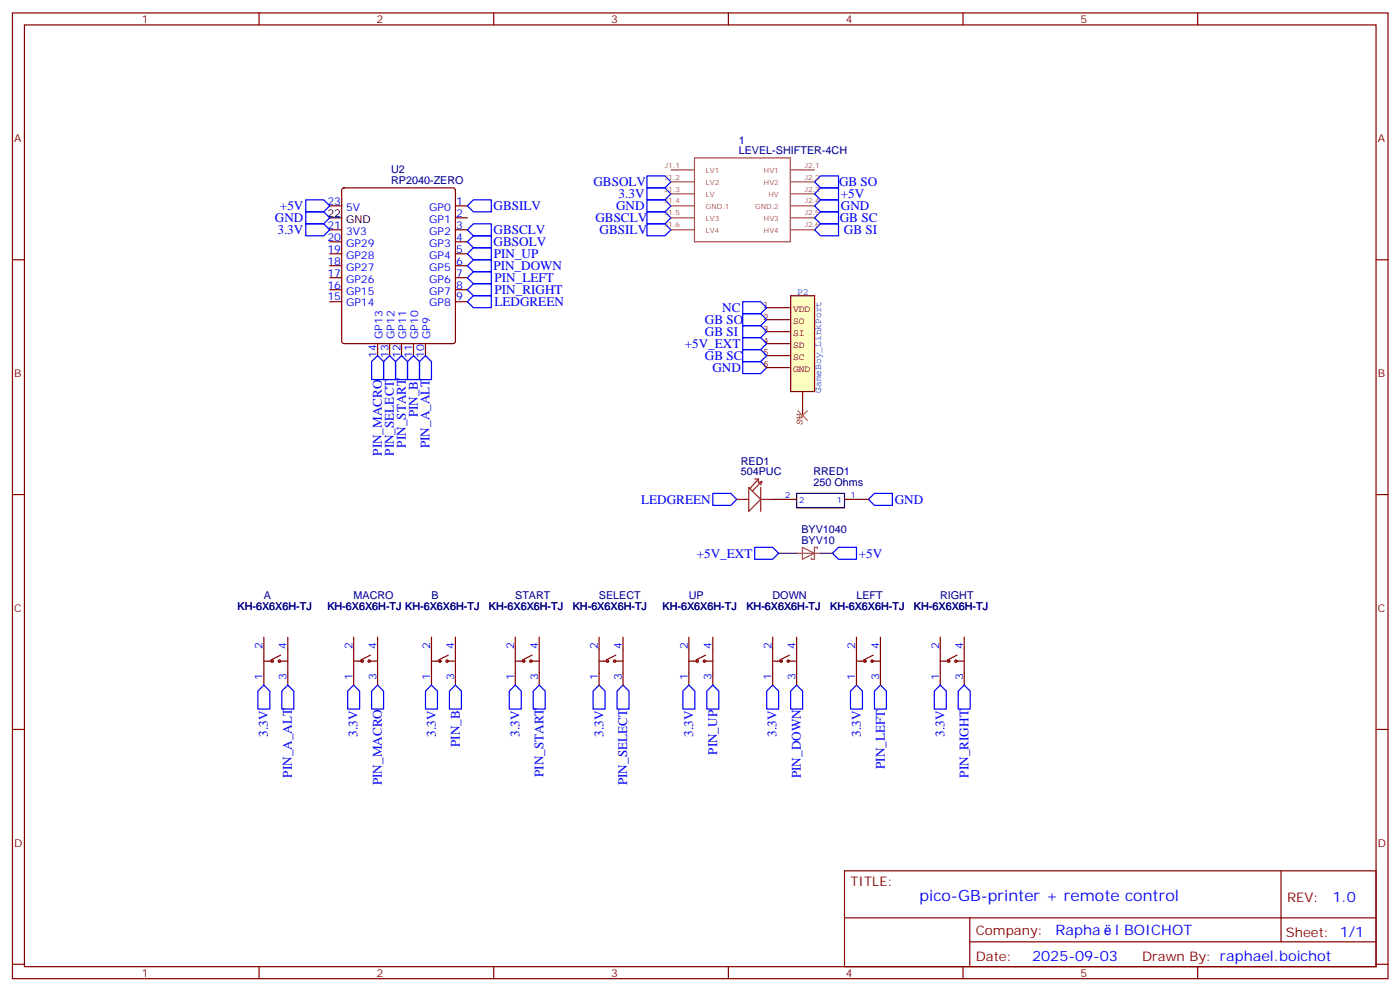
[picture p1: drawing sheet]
<svg xmlns="http://www.w3.org/2000/svg" width="413mm" height="292mm" viewBox="0 0 413 292" stroke-linecap="round" stroke-linejoin="round" font-family="sans-serif">
<g fill="none" stroke="#870000" stroke-width=".35">
<path d="M3.7 3.8h405.3v284.3h-405.3zM7.2 7.3h398.3v277.3h-398.3zM76.3 3.8v3.5M145.5 3.8v3.5M214.6 3.8v3.5M283.8 3.8v3.5M352.9 3.8v3.5M100.9 55.5l.5-.2h32.1l.5 .2 .2 .5v44.5l-.2 .5-.5 .2h-32.1l-.5-.3-.2-.4v-44.5zM3.7 76.5h3.5M97.2 60.6h3.5M97.2 67.7h3.5M97.2 71.2h3.5"/>
<path d="M97.2 74.7h3.5M97.2 78.2h3.5M134.2 60.6h3.5M134.2 64.1h3.5M134.2 67.7h3.5M134.2 71.2h3.5M134.2 74.7h3.5M134.2 78.2h3.5M405.5 76.5h3.5M97.2 81.8h3.5M97.2 85.3h3.5M97.2 88.8h3.5"/>
<path d="M134.2 81.8h3.5M134.2 85.3h3.5M134.2 88.8h3.5M111.3 101.2v3.5M114.8 101.2v3.5M118.3 101.2v3.5M121.8 101.2v3.5M125.4 101.2v3.5M3.7 145.6h3.5M405.5 145.6h3.5M77.8 187.6v14.1M77.8 194.7h2.4"/>
<path d="M82.3 194.7h2.5M82.7 192.9l-2.8 1.4M84.8 187.6v14.1M3.7 214.8h3.5M405.5 214.8h3.5M248.8 256.4h156.7v28.2h-156.7zM377.5 256.4v20.9M248.9 270.2h156.5M285.8 277.3h119.6M285.8 270.2v14.2M3.7 283.9h3.5M76.3 284.6v3.5"/>
<path d="M145.5 284.6v3.5M214.6 284.6v3.5M283.8 284.6v3.5M352.9 284.6v3.5M405.5 283.9h3.5"/>
<circle cx="80.2" cy="194.7" r=".35"/>
<circle cx="82.3" cy="194.7" r=".35"/>
</g>
<path d="M97.2 64.1h3.5" fill="none" stroke="#000" stroke-width=".35"/>
<path d="M190.6 51.8h5.3l1.8 1.8-1.8 1.7h-5.3zM190.6 55.3h5.3l1.8 1.8-1.8 1.7h-5.3zM240 53.6l1.8-1.8h5.3v3.5h-5.3zM240 57.1l1.8-1.8h5.3v3.5h-5.3zM190.6 62.4h5.3l1.8 1.7-1.8 1.8h-5.3zM190.6 65.9h5.3l1.8 1.8-1.8 1.7h-5.3zM240 67.7l1.8-1.8h5.3v3.5h-5.3zM240 64.1l1.8-1.7h5.3v3.5h-5.3zM218.9 106.5h5.3l1.7 1.7-1.7 1.8h-5.3zM77.8 201.7l1.7 1.8v5.3h-3.5v-5.3zM84.8 201.7l1.8 1.8v5.3h-3.6v-5.3z" fill="none" stroke="#00f" stroke-width=".35"/>
<path d="M233 87.1h7v28.2h-7z" fill="#ffffc2" stroke="#850000" stroke-width=".35"/>
<path d="M225.9 90.6h7.1M225.9 94.1h7.1M225.9 97.6h7.1M225.9 101.2h7.1M225.9 104.7h7.1M225.9 108.2h7.1M236.5 115.3v7" fill="none" stroke="#850000" stroke-width=".35"/>
<g fill="none" stroke="#00f" stroke-width=".35">
<path d="M90.1 58.8h5.3l1.8 1.8-1.8 1.8h-5.3zM190.6 58.8h5.3l1.8 1.8-1.8 1.8h-5.3zM90.1 62.4h5.3l1.8 1.7-1.8 1.8h-5.3zM90.1 65.9h5.3l1.8 1.8-1.8 1.7h-5.3zM137.7 71.2l1.8-1.8h5.3v3.6h-5.3zM137.7 67.7l1.8-1.8h5.3v3.5h-5.3zM137.7 60.6l1.8-1.8h5.3v3.6h-5.3zM137.7 74.7l1.8-1.7h5.3v3.5h-5.3zM137.7 78.2l1.8-1.7h5.3v3.5h-5.3zM240 60.6l1.8-1.8h5.3v3.6h-5.3zM137.7 88.8l1.8-1.7h5.3v3.5h-5.3zM137.7 81.8l1.8-1.8h5.3v3.5h-5.3z"/>
<path d="M137.7 85.3l1.8-1.8h5.3v3.6h-5.3zM218.9 92.4h5.3l1.7 1.7-1.7 1.8h-5.3zM218.9 95.9h5.3l1.7 1.7-1.7 1.8h-5.3zM218.9 88.8h5.3l1.7 1.8-1.7 1.8h-5.3zM218.9 99.4h5.3l1.7 1.8-1.7 1.7h-5.3zM111.3 104.7l1.7 1.8v5.3h-3.5v-5.3zM114.8 104.7l1.8 1.8v5.3h-3.6v-5.3zM118.3 104.7l1.8 1.8v5.3h-3.5v-5.3zM121.8 104.7l1.8 1.8v5.3h-3.5v-5.3zM125.4 104.7l1.7 1.8v5.3h-3.5v-5.3zM218.9 102.9h5.3l1.7 1.8-1.7 1.8h-5.3zM210 145.3h5.3l1.8 1.7-1.8 1.8h-5.3z"/>
<path d="M255.9 147l1.8-1.7h5.3v3.5h-5.3zM222.4 161.1h5.3l1.7 1.8-1.7 1.8h-5.3zM245.3 162.9l1.8-1.8h5.3v3.6h-5.3zM104.2 201.7l1.8 1.8v5.3h-3.6v-5.3zM111.3 201.7l1.7 1.8v5.3h-3.5v-5.3zM127.1 201.7l1.8 1.8v5.3h-3.5v-5.3zM134.2 201.7l1.8 1.8v5.3h-3.6v-5.3zM151.8 201.7l1.8 1.8v5.3h-3.5v-5.3zM158.9 201.7l1.8 1.8v5.3h-3.6v-5.3zM176.5 201.7l1.8 1.8v5.3h-3.5v-5.3zM183.6 201.7l1.7 1.8v5.3h-3.5v-5.3zM203 201.7l1.8 1.8v5.3h-3.6v-5.3z"/>
<path d="M210 201.7l1.8 1.8v5.3h-3.5v-5.3zM227.7 201.7l1.7 1.8v5.3h-3.5v-5.3zM234.7 201.7l1.8 1.8v5.3h-3.5v-5.3zM250.6 203.5l1.8-1.8 1.7 1.8v5.3h-3.5zM257.7 203.5l1.7-1.8 1.8 1.8v5.3h-3.5zM275.3 203.5l1.8-1.8 1.7 1.8v5.3h-3.5zM282.4 203.5l1.7-1.8 1.8 1.8v5.3h-3.5z"/>
</g>
<path d="M235.1 120.9l2.8 2.9M237.9 120.9l-2.8 2.9" fill="none" stroke="#3c3" stroke-width=".35"/>
<g fill="none" stroke="#a64a4a" stroke-width=".35">
<path d="M197.7 57.1h6.9M197.7 53.6h6.9M197.7 50h6.9M204.6 46.5h28.3v24.7h-28.3zM233.1 57.1h6.9M233.1 53.6h6.9M233.1 50h6.9M197.7 64.1h6.9M197.7 60.6h6.9M197.7 67.7h6.9M233.1 64.1h6.9M233.1 60.6h6.9"/>
<path d="M233.1 67.7h6.9M234.7 162.9h3.5M236.4 161.1l3.6 1.8-3.6 1.8zM238.3 162.9h3.5M240.9 161.5v-.4h-.9v3.6h-.9v-.4"/>
</g>
<path d="M217.1 147h3.5M220.6 143.5l3.6 3.5-3.6 3.6zM222.4 141h1M223.4 141l-2.4 2.9M223.4 141v1.1l1.1-.4M224.2 143.5v7.1M224.2 147h3.5M224.5 141.7l-2.8 2.9M224.5 141.7l-.3 1.1" fill="none" stroke="#8c2424" stroke-width=".35"/>
<path d="M234.7 145.3h14.1v4.2h-14.1z" fill="none" stroke="#000" stroke-width=".35"/>
<g fill="none" stroke="#870000" stroke-width=".35">
<path d="M227.7 147h7M248.8 147h7.1M104.2 194.7h2.5M104.2 187.6v14.1M108.8 194.7h2.5M109.1 192.9l-2.8 1.4M111.3 187.6v14.1M127.1 187.6v14.1M127.1 194.7h2.5M131.7 194.7h2.5M132.1 192.9l-2.8 1.4M134.2 187.6v14.1"/>
<path d="M151.8 194.7h2.5M151.8 187.6v14.1M156.4 194.7h2.5M156.8 192.9l-2.8 1.4M158.9 187.6v14.1M176.5 194.7h2.5M176.5 187.6v14.1M181.1 194.7h2.5M181.5 192.9l-2.9 1.4M183.6 187.6v14.1M203 194.7h2.5M203 187.6v14.1"/>
<path d="M207.6 194.7h2.4M207.9 192.9l-2.8 1.4M210 187.6v14.1M227.7 194.7h2.5M227.7 187.6v14.1M232.3 194.7h2.4M232.6 192.9l-2.8 1.4M234.7 187.6v14.1M252.4 194.7h2.4M252.4 187.6v14.1M257 194.7h2.4M257.3 192.9l-2.8 1.4"/>
<path d="M259.4 187.6v14.1M277.1 194.7h2.4M277.1 187.6v14.1M281.7 194.7h2.4M282 192.9l-2.8 1.4M284.1 187.6v14.1"/>
<circle cx="106.7" cy="194.7" r=".35"/>
<circle cx="108.8" cy="194.7" r=".35"/>
<circle cx="129.6" cy="194.7" r=".35"/>
<circle cx="131.7" cy="194.7" r=".35"/>
<circle cx="154.3" cy="194.7" r=".35"/>
<circle cx="156.4" cy="194.7" r=".35"/>
<circle cx="179" cy="194.7" r=".35"/>
<circle cx="181.1" cy="194.7" r=".35"/>
<circle cx="205.5" cy="194.7" r=".35"/>
<circle cx="207.6" cy="194.7" r=".35"/>
<circle cx="230.2" cy="194.7" r=".35"/>
<circle cx="232.3" cy="194.7" r=".35"/>
<circle cx="254.8" cy="194.7" r=".35"/>
<circle cx="257" cy="194.7" r=".35"/>
<circle cx="279.5" cy="194.7" r=".35"/>
<circle cx="281.7" cy="194.7" r=".35"/>
</g>
<path d="M229.4 162.9h5.3M241.8 162.9h3.5" fill="none" stroke="#008700" stroke-width=".35"/>
<text font-size="4.6" fill="#00f" x="270.9" y="265.4">pico-GB-printer + remote control</text>
<g font-size="4.2" fill="#00f">
<text x="392.6" y="265.7">1.0</text>
<text x="311" y="275.2">Rapha</text>
<text x="328.6" y="275.2">l BOICHOT</text>
<text x="304.1" y="283">2025-09-03</text>
</g>
<g font-size="3.9" fill="#00f">
<text x="174.9" y="54.8">GBSOLV</text>
<text x="182.3" y="58.3">3.3V</text>
<text x="247.2" y="54.8">GB SO</text>
<text x="247.8" y="58.4">+5V</text>
<text x="81" y="65.4">GND</text>
<text x="82.5" y="61.9">+5V</text>
<text x="145.4" y="61.8">GBSILV</text>
<text x="175.4" y="65.4">GBSCLV</text>
<text x="181.6" y="61.9">GND</text>
<text x="247.5" y="65.4">GB SC</text>
<text x="247.8" y="61.8">GND</text>
<text x="81.7" y="68.9">3.3V</text>
<text x="145.4" y="68.9">GBSCLV</text>
<text x="176.7" y="68.9">GBSILV</text>
<text x="248.7" y="68.9">GB SI</text>
<text x="145.4" y="72.5">GBSOLV</text>
<text x="145.5" y="76.1">PIN_UP</text>
<text x="145.4" y="79.5">PIN_DOWN</text>
<text x="145.7" y="83">PIN_LEFT</text>
<text x="145.7" y="86.6">PIN_RIGHT</text>
<text x="145.7" y="90.1">LEDGREEN</text>
<text x="207.7" y="95.4">GB SO</text>
<text x="212.8" y="91.9">NC</text>
<text x="207.7" y="98.9">GB SI</text>
<text x="201.8" y="102.4">+5V_EXT</text>
<text x="207.7" y="105.9">GB SC</text>
<text x="209.9" y="109.5">GND</text>
<text x="123.1" y="122.9" transform="rotate(-90 123.1 122.9)">PIN_B</text>
<text x="119.6" y="131.8" transform="rotate(-90 119.6 131.8)">PIN_START</text>
<text x="126.6" y="132" transform="rotate(-90 126.6 132)">PIN_A_ALT</text>
<text x="112.5" y="134.2" transform="rotate(-90 112.5 134.2)">PIN_MACRO</text>
<text x="116.1" y="134.2" transform="rotate(-90 116.1 134.2)">PIN_SELECT</text>
<text x="188.9" y="148.2">LEDGREEN</text>
<text x="263.7" y="148.5">GND</text>
<text x="205.3" y="164.2">+5V_EXT</text>
<text x="253.1" y="164.3">+5V</text>
<text x="78.9" y="216.9" transform="rotate(-90 78.9 216.9)">3.3V</text>
<text x="105.4" y="216.9" transform="rotate(-90 105.4 216.9)">3.3V</text>
<text x="128.4" y="216.9" transform="rotate(-90 128.4 216.9)">3.3V</text>
<text x="135.5" y="219.9" transform="rotate(-90 135.5 219.9)">PIN_B</text>
<text x="153.1" y="216.9" transform="rotate(-90 153.1 216.9)">3.3V</text>
<text x="177.8" y="216.9" transform="rotate(-90 177.8 216.9)">3.3V</text>
<text x="204.3" y="216.9" transform="rotate(-90 204.3 216.9)">3.3V</text>
<text x="228.8" y="216.9" transform="rotate(-90 228.8 216.9)">3.3V</text>
<text x="253.6" y="216.9" transform="rotate(-90 253.6 216.9)">3.3V</text>
<text x="278.3" y="216.9" transform="rotate(-90 278.3 216.9)">3.3V</text>
<text x="211.3" y="222.2" transform="rotate(-90 211.3 222.2)">PIN_UP</text>
<text x="260.7" y="226.4" transform="rotate(-90 260.7 226.4)">PIN_LEFT</text>
<text x="86" y="229" transform="rotate(-90 86 229)">PIN_A_ALT</text>
<text x="112.5" y="231.2" transform="rotate(-90 112.5 231.2)">PIN_MACRO</text>
<text x="160.2" y="228.8" transform="rotate(-90 160.2 228.8)">PIN_START</text>
<text x="184.9" y="231.2" transform="rotate(-90 184.9 231.2)">PIN_SELECT</text>
<text x="236" y="229.1" transform="rotate(-90 236 229.1)">PIN_DOWN</text>
<text x="285.4" y="228.9" transform="rotate(-90 285.4 228.9)">PIN_RIGHT</text>
</g>
<g font-size="3.9" fill="#800">
<text x="250.6" y="261">TITLE:</text>
<text x="379.2" y="265.7">REV:</text>
<text x="287.5" y="275.2">Company:</text>
<text x="378.9" y="275.8">Sheet: 1/1</text>
<text x="287.5" y="282.9">Date:</text>
<text x="336.6" y="282.9">Drawn By: raphael.boichot</text>
</g>
<g font-size="3.2" fill="#800">
<text x="41.8" y="6.8">1</text>
<text x="110.9" y="6.8">2</text>
<text x="180.1" y="6.8">3</text>
<text x="249.2" y="6.8">4</text>
<text x="318.3" y="6.8">5</text>
<text x="4.2" y="41.9">A</text>
<text x="406" y="41.9">A</text>
<text x="4.2" y="111.1">B</text>
<text x="406" y="111.1">B</text>
<text x="4.2" y="180.2">C</text>
<text x="406" y="180.2">C</text>
<text x="4.2" y="249.3">D</text>
<text x="406" y="249.3">D</text>
<text x="41.8" y="287.6">1</text>
<text x="110.9" y="287.6">2</text>
<text x="180.1" y="287.6">3</text>
<text x="249.2" y="287.6">4</text>
<text x="318.3" y="287.6">5</text>
</g>
<g font-size="3.2" fill="#000080">
<text x="217.7" y="45.4">LEVEL-SHIFTER-4CH</text>
<text x="217.7" y="42.3">1</text>
<text x="115.3" y="51">U2</text>
<text x="115.3" y="54.3">RP2040-ZERO</text>
<text x="218.3" y="136.9">RED1</text>
<text x="218.3" y="140">504PUC</text>
<text x="239.7" y="143.1">250 Ohms</text>
<text x="239.7" y="139.9">RRED1</text>
<text x="236.2" y="160.1">BYV10</text>
<text x="236.2" y="156.9">BYV1040</text>
<text x="70" y="179.6">KH-6X6X6H-TJ</text>
<text x="77.7" y="176.4">A</text>
<text x="96.5" y="179.6">KH-6X6X6H-TJ KH-6X6X6H-TJ</text>
<text x="104.2" y="176.4">MACRO</text>
<text x="119.4" y="179.6">KH-6X6X6H-TJ</text>
<text x="127.1" y="176.4">B</text>
<text x="144.1" y="179.6">KH-6X6X6H-TJ</text>
<text x="151.8" y="176.4">START</text>
<text x="168.8" y="179.6">KH-6X6X6H-TJ</text>
<text x="176.5" y="176.4">SELECT</text>
<text x="195.2" y="179.6">KH-6X6X6H-TJ</text>
<text x="203" y="176.4">UP</text>
<text x="219.9" y="179.6">KH-6X6X6H-TJ</text>
<text x="227.6" y="176.4">DOWN</text>
<text x="244.6" y="179.6">KH-6X6X6H-TJ</text>
<text x="252.3" y="176.4">LEFT</text>
<text x="269.3" y="179.6">KH-6X6X6H-TJ</text>
<text x="277" y="176.4">RIGHT</text>
</g>
<g font-size="3.2">
<text x="96.5" y="63.8">22</text>
<text x="102" y="65.5">GND</text>
</g>
<g font-size="3.2" fill="#00f">
<text x="96.5" y="60.3">23</text>
<text x="102" y="62">5V</text>
<text x="126.5" y="62">GP0</text>
<text x="126.5" y="65.5">GP1</text>
<text x="134.4" y="60.3">1</text>
<text x="134.4" y="63.8">2</text>
<text x="96.5" y="70.8">20</text>
<text x="96.5" y="67.3">21</text>
<text x="102" y="69.1">3V3</text>
<text x="126.5" y="69.1">GP2</text>
<text x="134.4" y="67.3">3</text>
<text x="134.4" y="70.8">4</text>
<text x="96.5" y="77.9">18</text>
<text x="96.5" y="74.4">19</text>
<text x="102" y="76.1">GP28</text>
<text x="102" y="72.6">GP29</text>
<text x="126.5" y="72.6">GP3</text>
<text x="126.5" y="76.1">GP4</text>
<text x="134.4" y="74.4">5</text>
<text x="134.4" y="77.9">6</text>
<text x="96.5" y="81.4">17</text>
<text x="102" y="83.2">GP26</text>
<text x="102" y="79.7">GP27</text>
<text x="126.5" y="79.7">GP5</text>
<text x="126.5" y="83.2">GP6</text>
<text x="134.4" y="81.4">7</text>
<text x="96.5" y="88.5">15</text>
<text x="96.5" y="84.9">16</text>
<text x="102" y="86.7">GP15</text>
<text x="126.5" y="86.7">GP7</text>
<text x="134.4" y="84.9">8</text>
<text x="134.4" y="88.5">9</text>
<text x="102" y="90.2">GP14</text>
<text x="126.5" y="90.2">GP8</text>
<text x="112.7" y="99.9" transform="rotate(-90 112.7 99.9)">GP13</text>
<text x="116.2" y="99.9" transform="rotate(-90 116.2 99.9)">GP12</text>
<text x="119.7" y="99.9" transform="rotate(-90 119.7 99.9)">GP11</text>
<text x="123.3" y="99.9" transform="rotate(-90 123.3 99.9)">GP10</text>
<text x="126.8" y="99.9" transform="rotate(-90 126.8 99.9)">GP9</text>
<text x="110.9" y="105.4" transform="rotate(-90 110.9 105.4)">14</text>
<text x="114.4" y="105.4" transform="rotate(-90 114.4 105.4)">13</text>
<text x="118" y="105.4" transform="rotate(-90 118 105.4)">12</text>
<text x="121.5" y="105.4" transform="rotate(-90 121.5 105.4)">11</text>
<text x="125" y="105.4" transform="rotate(-90 125 105.4)">10</text>
<text x="77.4" y="191.1" transform="rotate(-90 77.4 191.1)">2</text>
<text x="84.5" y="191.1" transform="rotate(-90 84.5 191.1)">4</text>
<text x="103.9" y="191.1" transform="rotate(-90 103.9 191.1)">2</text>
<text x="110.9" y="191.1" transform="rotate(-90 110.9 191.1)">4</text>
<text x="126.8" y="191.1" transform="rotate(-90 126.8 191.1)">2</text>
<text x="133.8" y="191.1" transform="rotate(-90 133.8 191.1)">4</text>
<text x="151.5" y="191.1" transform="rotate(-90 151.5 191.1)">2</text>
<text x="158.5" y="191.1" transform="rotate(-90 158.5 191.1)">4</text>
<text x="176.2" y="191.1" transform="rotate(-90 176.2 191.1)">2</text>
<text x="183.2" y="191.1" transform="rotate(-90 183.2 191.1)">4</text>
<text x="202.6" y="191.1" transform="rotate(-90 202.6 191.1)">2</text>
<text x="209.7" y="191.1" transform="rotate(-90 209.7 191.1)">4</text>
<text x="227.3" y="191.1" transform="rotate(-90 227.3 191.1)">2</text>
<text x="234.4" y="191.1" transform="rotate(-90 234.4 191.1)">4</text>
<text x="252" y="191.1" transform="rotate(-90 252 191.1)">2</text>
<text x="259.1" y="191.1" transform="rotate(-90 259.1 191.1)">4</text>
<text x="276.7" y="191.1" transform="rotate(-90 276.7 191.1)">2</text>
<text x="283.8" y="191.1" transform="rotate(-90 283.8 191.1)">4</text>
<text x="77.4" y="200.2" transform="rotate(-90 77.4 200.2)">1</text>
<text x="84.5" y="200.2" transform="rotate(-90 84.5 200.2)">3</text>
<text x="103.9" y="200.2" transform="rotate(-90 103.9 200.2)">1</text>
<text x="110.9" y="200.2" transform="rotate(-90 110.9 200.2)">3</text>
<text x="126.8" y="200.2" transform="rotate(-90 126.8 200.2)">1</text>
<text x="133.8" y="200.2" transform="rotate(-90 133.8 200.2)">3</text>
<text x="151.5" y="200.2" transform="rotate(-90 151.5 200.2)">1</text>
<text x="158.5" y="200.2" transform="rotate(-90 158.5 200.2)">3</text>
<text x="176.2" y="200.2" transform="rotate(-90 176.2 200.2)">1</text>
<text x="183.2" y="200.2" transform="rotate(-90 183.2 200.2)">3</text>
<text x="202.6" y="200.2" transform="rotate(-90 202.6 200.2)">1</text>
<text x="209.7" y="200.2" transform="rotate(-90 209.7 200.2)">3</text>
<text x="227.3" y="200.2" transform="rotate(-90 227.3 200.2)">1</text>
<text x="234.4" y="200.2" transform="rotate(-90 234.4 200.2)">3</text>
<text x="252" y="200.2" transform="rotate(-90 252 200.2)">1</text>
<text x="259.1" y="200.2" transform="rotate(-90 259.1 200.2)">3</text>
<text x="276.7" y="200.2" transform="rotate(-90 276.7 200.2)">1</text>
<text x="283.8" y="200.2" transform="rotate(-90 283.8 200.2)">3</text>
</g>
<g font-size="2.8" fill="#008484">
<text x="234.9" y="86.9">P2</text>
<text x="241.9" y="115.7" transform="rotate(-90 241.9 115.7)">GameBoy_LinkPort</text>
</g>
<g font-size="2.8" fill="#840000">
<text x="224.9" y="90.6">1</text>
<text x="224.9" y="94.1">2</text>
<text x="233.7" y="91.9">VDD</text>
<text x="233.7" y="95.4">SO</text>
<text x="224.9" y="97.6">3</text>
<text x="224.9" y="101.1">4</text>
<text x="233.7" y="99">SI</text>
<text x="224.9" y="104.7">5</text>
<text x="233.7" y="102.5">SD</text>
<text x="233.7" y="106">SC</text>
<text x="224.9" y="108.2">6</text>
<text x="233.7" y="109.6">GND</text>
<text x="236.5" y="125" transform="rotate(-90 236.5 125)">SH</text>
</g>
<g font-size="2.5" fill="#00f">
<text x="231.4" y="146.7">2</text>
<text x="235.4" y="148.1">2</text>
<text x="246.6" y="148.1">1</text>
<text x="250.6" y="146.7">1</text>
</g>
<g font-size="2.1" fill="#a54b4b">
<text x="195.9" y="52.9">J1.2</text>
<text x="195.9" y="49.3">J1.1</text>
<text x="208" y="51.1">LV1</text>
<text x="225.1" y="51.1">HV1</text>
<text x="237.1" y="52.9">J2.2</text>
<text x="237.1" y="49.3">J2.1</text>
<text x="195.9" y="59.9">J1.4</text>
<text x="195.9" y="56.4">J1.3</text>
<text x="208" y="58.1">LV</text>
<text x="208" y="54.6">LV2</text>
<text x="225.1" y="54.6">HV2</text>
<text x="226.5" y="58.1">HV</text>
<text x="237.1" y="59.9">J2.4</text>
<text x="237.1" y="56.4">J2.3</text>
<text x="195.9" y="63.4">J1.5</text>
<text x="208" y="65.2">LV3</text>
<text x="208" y="61.6">GND.1</text>
<text x="222.5" y="61.6">GND.2</text>
<text x="225.1" y="65.2">HV3</text>
<text x="237.1" y="63.4">J2.5</text>
<text x="195.9" y="67">J1.6</text>
<text x="208" y="68.7">LV4</text>
<text x="225.1" y="68.7">HV4</text>
<text x="237.1" y="67">J2.6</text>
</g>
</svg>
